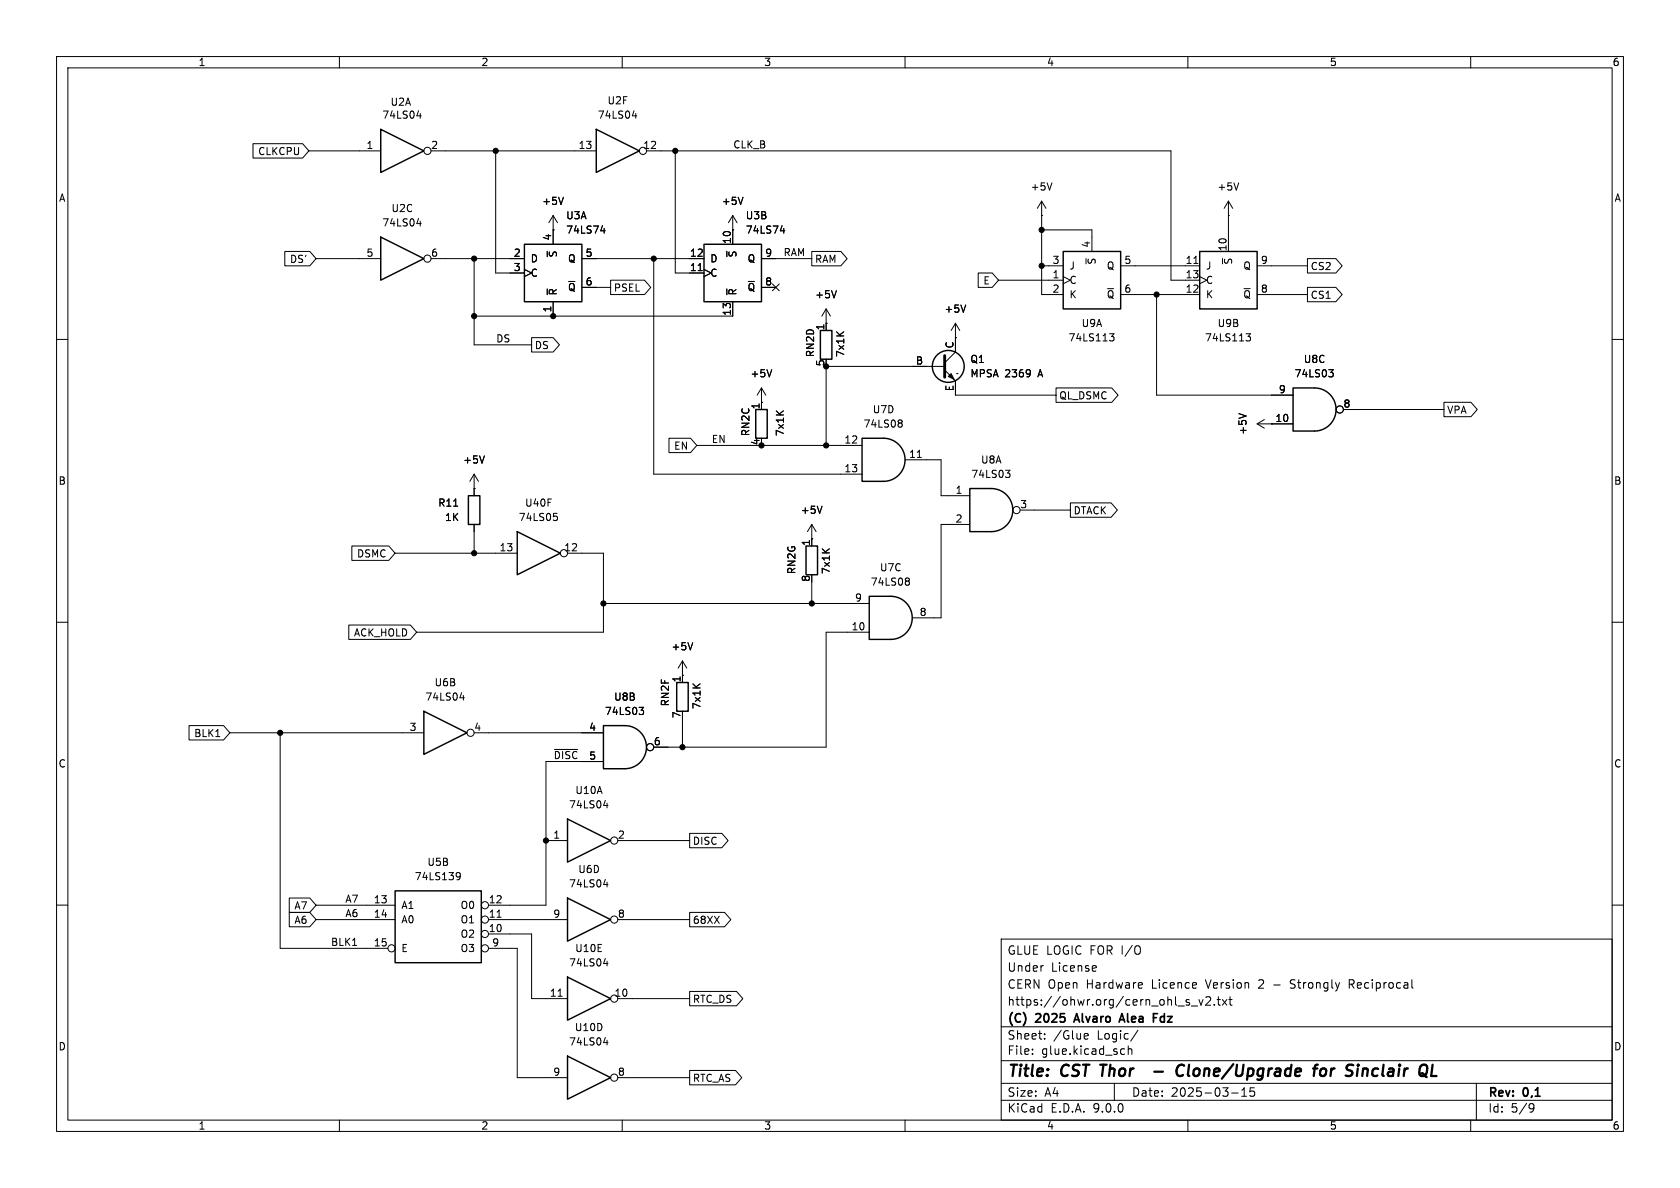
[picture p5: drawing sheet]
<svg xmlns="http://www.w3.org/2000/svg" width="297mm" height="210mm" viewBox="0 0 297 210" stroke-linecap="round" stroke-linejoin="round" font-family="sans-serif">
<g fill="none" stroke="#000" stroke-width=".18">
<path d="M10 10h277v190h-277zM12 12h273v186h-273zM60 10v2M110 10v2M160 10v2M210 10v2M260 10v2M44.7 25.4h8.8l1.1 1.3-1.1 1.2h-8.8zM54.6 26.7h12.7M73.7 39.5h.8M73.7 20.5h.8M74.3 20.1v.8"/>
<path d="M74.3 39.1v.8M76.2 26.7h29.2M87.6 26.7v21.6h5.1M97.8 38.1v5.1M97.8 38.1l-.8 1.3M97.8 38.1l.8 1.3M99.6 34.9l-.4 1.2M111.8 20.5h.8M112.4 20.1v.8M114.3 26.7h92.7v22.8h5.1M119.4 26.7v21.6h5.1M129.5 38.1v5.1"/>
<path d="M129.5 38.1l-.7 1.3M129.5 38.1l.8 1.3M131.4 34.9l-.5 1.2M184.1 38.1h.1M184.1 35.6v16.5h3.9M184.1 35.6l.8 1.2M184.1 35.6l-.7 1.2M186 32.3l-.5 1.3M217.2 38.1h.1M217.2 35.6v8.9M217.2 35.6l.7 1.2M217.2 35.6l-.8 1.2"/>
<path d="M219 32.3l-.4 1.3M50.4 44.4h4.4l1.1 1.3-1.1 1.3h-4.4zM55.9 45.7h11.4M76.2 45.7h16.5M83.8 45.7v15.3h10.2M92.7 47.6l1.3 .7-1.3 .6M94 59.7h3.8l1.1 1.3-1.1 1.2h-3.8zM96.7 51.1v1M97.8 40.6h.1M97.8 53.3v2.6M102.9 45.7h21.6M102.9 50.8h5"/>
<path d="M106.2 40.8h.8M106.8 40.4v.8M107.9 49.5h6l1.2 1.3-1.2 1.3h-6zM115.6 45.7v38.1h36.8M123.4 47.8h.8M124.5 47.6l1.2 .7-1.2 .6M128.5 51.1v1M129.5 40.6h.1M129.5 53.3v2.6h-45.7M134.6 45.7h8.9M134.6 50.8h2.6M136.6 50.2l1.2 1.2"/>
<path d="M137.8 50.2l-1.2 1.2M138 40.8h.7M138.6 40.4v.8M143.5 44.4h5.2l1.1 1.3-1.1 1.3h-5.2zM146 57.2h.1M146 54.6l.8 1.3M146 54.6l-.7 1.3M146 54.6v3.8M147.9 51.4l-.5 1.2M168.9 59.7h.1M168.9 57.2v5l-1.9 1.9M168.9 57.2l-.8 1.2"/>
<path d="M168.9 57.2l.8 1.2M170.7 53.9l-.4 1.3M172.9 48.3h2.5l1.1 1.2-1.1 1.3h-2.5zM176.5 49.5h11.5M184.1 47h3.9M184.1 40.6h8.9v3.9M188 48.9l1.2 .6-1.2 .7M196.2 59h.7l-.4 .5 .4 .1v.4l-.2 .3h-.4M198.1 47h14M198.1 52.1h14M204.5 52.1v17.8h24.1M211.1 46.6h.7"/>
<path d="M212.1 48.9l1.3 .6-1.3 .7M220.3 59h.8l-.5 .5 .4 .1 .1 .4-.3 .3h-.3M222.2 47h8.9M222.2 52.1h8.9M231.1 50.8h5.1l1.1 1.3-1.1 1.2h-5.1zM231.1 45.7h5.1l1.1 1.3-1.1 1.3h-5.1zM10 60h2M118.3 77.5h3.8l1.1 1.2-1.1 1.3h-3.8zM123.2 78.7h29.2M134.6 71.1h.1M134.6 68.6l.8 1.3M134.6 68.6l-.7 1.3"/>
<path d="M134.6 68.6v3.8M136.4 65.3l-.4 1.3M159 74.2h.3l.2 .3-.2 .3M159 74.8h.3M159.3 74.8l.2 .2v.3l-.1 .1-.4 .1M167 65.4l1.9 1.9v2.6h17.8M167 64.8h-21v13.9M169.2 66h.1M182.1 65.5v.8M182.1 65.9v.1M186.7 68.6h9.9l1.1 1.3-1.1 1.2h-9.9zM219 73.1l1.3 .4"/>
<path d="M222.2 74.9h6.4M222.2 74.9l1.3 .8M223.5 74.2l-1.3 .7M224.8 74.9h.1M234.9 65.3h.8l-.4 .5 .3 .2 .1 .4-.2 .2h-.4M237.5 72.4h17.8M255.3 71.1h4.8l1.1 1.3-1.1 1.3h-4.8zM285 60h2M62.2 96.5h6.5l1.1 1.3-1.1 1.3h-6.5zM69.8 97.8h21.6M80.2 89.5h.7M83.8 86.4h.1"/>
<path d="M83.8 83.8l-.7 1.3M83.8 83.8l.8 1.3M83.8 83.8v3.8M83.8 92.7v5.1M85.6 80.6l-.4 1.3M97.9 90.7h.6M98 91.2h.3l.2 .3v.4l-.5 .1M100.3 97.8h6.4v14h-33M143.5 95.3h.1M143.5 92.7v3.8M143.5 92.7l-.8 1.3M143.5 92.7l.8 1.3"/>
<path d="M145.3 89.5l-.4 1.2M160 81.3h6.4v6.3h5M162.2 80.9h.7M171.4 92.7h-5v16.5h-5.1M177.8 83.1h.7l-.4 .5 .4 .1v.5l-.2 .2h-.4M180.3 90.2h8.9M189.2 88.9h7.2l1.1 1.3-1.1 1.2h-7.2zM10 110h2M61.7 110.5h10.8l1.2 1.3-1.2 1.2h-10.8zM106.7 106.7h47M120.6 119.4h.1M120.6 116.8v3.9"/>
<path d="M120.6 116.8l-.7 1.3M120.6 116.8l.8 1.3M122.5 113.6l-.5 1.3M143.5 102.9v3.8M153.7 111.8h-7.7v20.3h-30.4M160.3 102.2h.2l.3 .2-.3 .3M160.3 102.7h.2M160.5 102.7l.3 .3v.2l-.2 .2h-.3M285 110h2M33.4 128.3h6.1l1.1 1.2-1.1 1.3h-6.1zM38.1 130.2h.8M40.6 129.5h34.3"/>
<path d="M49.5 129.5v38.1h19.1M81.3 123.3h.8M81.9 122.9v.9M83.8 129.5h22.9M98 132.5h4.1M106.7 134.6h-10.2v25.4h-10.1M113 125h.8l-.4 .5 .3 .1 .1 .5-.3 .2h-.3M120.6 127v5.1M51.1 158.7h3.7l1.1 1.3-1.1 1.3h-3.7zM80.8 154.3l.3-.1 .2 .2a.84 .84 0 0 1-.3 1.1h-.2M81.4 154.8l-.3 .2h-.3M96.5 148.6h3.8"/>
<path d="M106.7 156.4h.8M106.7 142.4h.8M107.3 142v.8M107.3 155.9v.9M109.2 148.6h12.7M121.9 147.3h5.7l1.1 1.3-1.1 1.3h-5.7zM10 160h2M51.1 161.3h3.7l1.1 1.3-1.1 1.2h-3.7zM55.9 162.6h13.9M55.9 160h13.9M62.3 167.1h.8M86.4 165.1h7.6v11.4h6.3"/>
<path d="M86.4 167.6h5v22.9h8.9M86.4 162.6h13.9M87.9 162.1h.7M98.7 176.1h.7M106.7 170.3h.8M107.3 169.9v.9M109.2 176.5h12.7M109.2 162.6h12.7M121.9 175.3h8.3l1.1 1.2-1.1 1.3h-8.3zM121.9 161.3h6.2l1.1 1.3-1.1 1.2h-6.2zM177 166h108v32h-108zM184.3 170.7h.2"/>
<path d="M193.6 170.7l.2 .4-.7 .1M193.7 171.6l-.1 .1M201.7 173.7l.3 .4-.8 .1M201.9 174.6l-.2 .1M209.9 177.2l.3 .1 .1 .2-.2 .2h-.3M209.9 176.7l.3 .1M210.6 177.8h1.1M212 176.7l.3 1 .4-1M213.2 176.3l.5-.1 .3 .1v.3l-.9 1.1h.9M214.7 177.6v.1M215.2 176.7h.5M215.4 176.2v1.3l.3 .2"/>
<path d="M216.1 176.7l.8 1M216.9 176.7l-.8 1M217.2 176.7h.6M217.5 176.2v1.3l.3 .2M228.1 174.6l.2 .1M228.2 173.3l-.1 .2 .1 .3M238.5 174h.6M239.1 173.2h-.6v1.5M249.7 174.6l.1 .1M285 160h2M60 198v2M106.7 184.3h.8"/>
<path d="M107.3 183.9v.8M109.2 190.5h12.7M110 198v2M121.9 189.2h8.1l1.1 1.3-1.1 1.3h-8.1zM160 198v2M177 194.5h108M177 191.5h108M177 187.5h108M177 181.5h108M182.5 186.3v.1M182.5 185.5v.1M184.7 183.6v.1"/>
<path d="M184.7 182.8v.1M191.7 183.6h.6M191.7 182.8l.5-.1 .2 .4-.7 .1M197 191.5v3M198.4 185.4l.4 .1M198.8 186.3l-.4 .1M199.5 185.5l.2-.1 .3 .1 .1 .9M199.5 184.9v1.5M201.2 182.1l-1.3 2M210 198v2M217.7 193.2h1.2M219.5 193.8h.9"/>
<path d="M219.5 192.7l.5-.4v1.5M221 192.3v.7l.2-.1h.5l.1 .6-.3 .3-.5-.1M260 198v2M261 191.5v6.5M271.2 195.4a1 1 0 0 1-.5 1.2h-.2M271.2 195.7l-.3 .3h-.3"/>
<circle cx="75.6" cy="26.7" r=".63"/>
<circle cx="113.7" cy="26.7" r=".63"/>
<circle cx="75.6" cy="45.7" r=".63"/>
<circle cx="236.9" cy="72.4" r=".63"/>
<circle cx="99.7" cy="97.8" r=".63"/>
<circle cx="179.7" cy="90.2" r=".63"/>
<circle cx="83.2" cy="129.5" r=".63"/>
<circle cx="114.9" cy="132.1" r=".63"/>
<circle cx="108.6" cy="148.6" r=".63"/>
<circle cx="69.2" cy="167.6" r=".63"/>
<circle cx="85.7" cy="160" r=".63"/>
<circle cx="85.7" cy="162.6" r=".63"/>
<circle cx="85.7" cy="165.1" r=".63"/>
<circle cx="85.7" cy="167.6" r=".63"/>
<circle cx="108.6" cy="162.6" r=".63"/>
<circle cx="108.6" cy="176.5" r=".63"/>
<circle cx="108.6" cy="190.5" r=".63"/>
</g>
<path d="M204.1 189.4h1.5M209.3 188.4a.88 .88 0 0 0-1 0 .88 .88 0 0 0-.3 1 .69 .69 0 0 0 .3 .7 .69 .69 0 0 0 .8-.1M210.2 188.2l-.2 1.7 .3 .3M232.1 188.9h.8M233 188.2l-.4 .1-.1 .2-.2 1.7M233.5 189.1a.52 .52 0 0 1 .6-.2 .52 .52 0 0 1 .4 .4l-.1 .5a.55 .55 0 0 1-.5 .4 .55 .55 0 0 1-.6-.4zM235.4 188.9l-.2 1.3M235.8 188.9l-.5 .4M241.3 188.9l.4 .1 .1 .2-.1 1" fill="none" stroke="#000" stroke-width=".4"/>
<path d="M190.3 179.2l-.5 1.5M203.9 179.9h.5M203.9 179.2h.7M205.2 179.8v.7M190 180.3h.7M197.8 180.7l.5-1.5 .5 1.5M198 180.3h.7" fill="none" stroke="#000" stroke-width=".3"/>
<g fill="none" stroke="#000" stroke-width=".25">
<path d="M67.3 22.9l7.6 3.8-7.6 3.8zM105.4 22.9l7.6 3.8-7.6 3.8zM67.3 41.9l7.6 3.8-7.6 3.8zM92.7 43.2h10.2v10.1h-10.2zM124.5 43.2h10.1v10.1h-10.1zM145 58.4h2.1v5.1h-2.1zM188 44.5h10.1v10.1h-10.1zM212.1 44.5h10.1v10.1h-10.1zM133.6 72.4h2v5.1h-2zM152.4 77.5h3.8a3.8 3.8 0 0 1 3.8 3.8 3.8 3.8 0 0 1-3.8 3.8h-3.8zM228.6 68.6h3.8a3.8 3.8 0 0 1 3.8 3.8 3.8 3.8 0 0 1-3.8 3.8h-3.8zM82.8 87.6h2v5.1h-2z"/>
<path d="M91.4 94l7.7 3.8-7.7 3.8zM142.5 96.5h2v5.1h-2zM171.4 86.4h3.9a3.8 3.8 0 0 1 3.8 3.8 3.8 3.8 0 0 1-3.8 3.8h-3.9zM153.7 105.4h3.8a3.8 3.8 0 0 1 3.8 3.8 3.8 3.8 0 0 1-3.8 3.8h-3.8zM74.9 125.7l7.6 3.8-7.6 3.9zM106.7 128.3h3.8a3.8 3.8 0 0 1 3.8 3.8 3.8 3.8 0 0 1-3.8 3.8h-3.8zM119.6 120.7h2.1v5h-2.1zM69.8 157.5h15.3v12.7h-15.3zM100.3 158.8l7.6 3.8-7.6 3.8zM100.3 144.8l7.6 3.8-7.6 3.8zM100.3 172.7l7.6 3.8-7.6 3.8zM100.3 186.7l7.6 3.8-7.6 3.8z"/>
<circle cx="167.6" cy="64.8" r="2.82"/>
</g>
<path d="M167 62.9v3.8" fill="none" stroke="#000" stroke-width=".51"/>
<g fill="#000" stroke="#000" stroke-width=".18">
<path d="M167.6 66.5l.5-.5 .6 1.1z"/>
<circle cx="87.6" cy="26.7" r=".46"/>
<circle cx="119.4" cy="26.7" r=".46"/>
<circle cx="83.8" cy="45.7" r=".46"/>
<circle cx="83.8" cy="55.9" r=".46"/>
<circle cx="97.8" cy="55.9" r=".46"/>
<circle cx="115.6" cy="45.7" r=".46"/>
<circle cx="184.1" cy="40.6" r=".46"/>
<circle cx="184.1" cy="47" r=".46"/>
<circle cx="204.5" cy="52.1" r=".46"/>
<circle cx="134.6" cy="78.7" r=".46"/>
<circle cx="146" cy="78.7" r=".46"/>
<circle cx="146" cy="64.8" r=".46"/>
<circle cx="83.8" cy="97.8" r=".46"/>
<circle cx="106.7" cy="106.7" r=".46"/>
<circle cx="143.5" cy="106.7" r=".46"/>
<circle cx="49.5" cy="129.5" r=".46"/>
<circle cx="120.6" cy="132.1" r=".46"/>
<circle cx="96.5" cy="148.6" r=".46"/>
</g>
<g font-size="2.8">
<text x="178" y="190.9">Title:</text>
<text x="187.7" y="190.9">CST Thor</text>
<text x="211.2" y="190.9">Clone/Upgrade</text>
<text x="236.3" y="190.9">for</text>
<text x="242.8" y="190.9">Sinclair</text>
</g>
<g font-size="2.1">
<text x="178" y="172">Under</text>
<text x="178" y="169">GLUE LOGIC FOR I/O</text>
<text x="185.8" y="172">License</text>
<text x="178" y="178">https://ohwr.org/cern_ohl_s_v2.txt</text>
<text x="178" y="175">CERN Open</text>
<text x="192.1" y="175">Hardware</text>
<text x="203.8" y="175">Licence</text>
<text x="213.5" y="175">Version</text>
<text x="222.9" y="175">2</text>
<text x="225.7" y="175">-</text>
<text x="228.8" y="175">Strongly</text>
<text x="239.3" y="175">Reciprocal</text>
<text x="178" y="184">Sheet:</text>
<text x="178" y="181.2">(C)</text>
<text x="183.2" y="181.2">2025</text>
<text x="186.2" y="184">/Glue</text>
<text x="190.7" y="181.2">Alvaro</text>
<text x="194" y="184">Logic/</text>
<text x="199.3" y="181.2">Alea</text>
<text x="205.8" y="181.2">Fdz</text>
<text x="178" y="186.7">File:</text>
<text x="184.1" y="186.7">glue.kicad_sch</text>
<text x="178" y="196.9">KiCad</text>
<text x="178" y="194.1">Size:</text>
<text x="184.7" y="194.1">A4</text>
<text x="185.7" y="196.9">E.D.A.</text>
<text x="193.3" y="196.9">9.0.0</text>
<text x="200" y="194.1">Date:</text>
<text x="207" y="194.1">2025-03-15</text>
<text x="263" y="194.3">Rev:</text>
<text x="263" y="196.9">Id:</text>
<text x="267.1" y="196.9">5/9</text>
<text x="269.4" y="194.3">0,1</text>
</g>
<g font-size="1.8">
<text x="35" y="11.9">1</text>
<text x="85" y="11.9">2</text>
<text x="135" y="11.9">3</text>
<text x="185" y="11.9">4</text>
<text x="235" y="11.9">5</text>
<text x="285" y="11.9">6</text>
<text x="67.5" y="21.2">74LS04</text>
<text x="69" y="18.9">U2A</text>
<text x="105.6" y="21.2">74LS04</text>
<text x="107.3" y="18.6">U2F</text>
<text x="45.5" y="27.6">CLKCPU</text>
<text x="64.7" y="26.4">1</text>
<text x="76.1" y="26.4">2</text>
<text x="102.2" y="26.4">13</text>
<text x="113.6" y="26.4">12</text>
<text x="129.5" y="26.3">CLK_B</text>
<text x="10.3" y="35.9">A</text>
<text x="182.1" y="33.9">+5V</text>
<text x="215.1" y="33.9">+5V</text>
<text x="285.3" y="35.9">A</text>
<text x="67.5" y="40.2">74LS04</text>
<text x="69.1" y="37.7">U2C</text>
<text x="95.8" y="36.4">+5V</text>
<text x="100" y="39">U3A</text>
<text x="100" y="41.5">74LS74</text>
<text x="127.5" y="36.4">+5V</text>
<text x="131.7" y="39">U3B</text>
<text x="131.7" y="41.5">74LS74</text>
<text x="51.2" y="46.7">DS'</text>
<text x="64.7" y="45.5">5</text>
<text x="76.1" y="45.5">6</text>
<text x="90.7" y="45.5">2</text>
<text x="93.7" y="46.6">D</text>
<text x="97.5" y="42.6" transform="rotate(-90 97.5 42.6)">4</text>
<text x="98.7" y="45.6" transform="rotate(-90 98.7 45.6)">~{S}</text>
<text x="100.3" y="46.6">Q</text>
<text x="103.4" y="45.5">5</text>
<text x="121.9" y="45.5">12</text>
<text x="125.5" y="46.6">D</text>
<text x="129.3" y="43.2" transform="rotate(-90 129.3 43.2)">10</text>
<text x="130.4" y="45.6" transform="rotate(-90 130.4 45.6)">~{S}</text>
<text x="132.1" y="46.6">Q</text>
<text x="135.2" y="45.5">9</text>
<text x="138.4" y="45.4">RAM</text>
<text x="144" y="46.7">RAM</text>
<text x="186" y="46.7">3</text>
<text x="189" y="47.9">J</text>
<text x="192.8" y="43.9" transform="rotate(-90 192.8 43.9)">4</text>
<text x="193.9" y="46.9" transform="rotate(-90 193.9 46.9)">~{S}</text>
<text x="195.6" y="47.9">Q</text>
<text x="198.7" y="46.7">5</text>
<text x="209.5" y="46.7">11</text>
<text x="213.1" y="47.9">J</text>
<text x="216.9" y="44.5" transform="rotate(-90 216.9 44.5)">10</text>
<text x="218" y="46.9" transform="rotate(-90 218 46.9)">~{S}</text>
<text x="219.7" y="47.9">Q</text>
<text x="222.8" y="46.7">9</text>
<text x="231.6" y="47.9">CS2</text>
<text x="90.7" y="48">3</text>
<text x="93.7" y="49.1">C</text>
<text x="98.7" y="52.3" transform="rotate(-90 98.7 52.3)">~{R}</text>
<text x="100.3" y="51.7">~{Q}</text>
<text x="103.4" y="50.5">6</text>
<text x="108.4" y="51.8">PSEL</text>
<text x="121.9" y="48">11</text>
<text x="125.5" y="49.1">C</text>
<text x="130.4" y="52.3" transform="rotate(-90 130.4 52.3)">~{R}</text>
<text x="132.1" y="51.7">~{Q}</text>
<text x="135.2" y="50.5">8</text>
<text x="144" y="52.9">+5V</text>
<text x="173.7" y="50.5">E</text>
<text x="186" y="49.3">1</text>
<text x="186" y="51.8">2</text>
<text x="189" y="50.4">C</text>
<text x="189" y="52.9">K</text>
<text x="195.6" y="52.9">~{Q}</text>
<text x="198.7" y="51.8">6</text>
<text x="209.5" y="49.3">13</text>
<text x="209.5" y="51.8">12</text>
<text x="213.1" y="50.4">C</text>
<text x="213.1" y="52.9">K</text>
<text x="219.7" y="52.9">~{Q}</text>
<text x="222.8" y="51.8">8</text>
<text x="231.6" y="53">CS1</text>
<text x="97.5" y="55.3" transform="rotate(-90 97.5 55.3)">1</text>
<text x="129.3" y="55.9" transform="rotate(-90 129.3 55.9)">13</text>
<text x="145.8" y="58.5" transform="rotate(-90 145.8 58.5)">1</text>
<text x="166.9" y="55.5">+5V</text>
<text x="191.1" y="58">U9A</text>
<text x="215.2" y="58">U9B</text>
<text x="87.6" y="60.6">DS</text>
<text x="94.5" y="61.9">DS</text>
<text x="144.1" y="63.2" transform="rotate(-90 144.1 63.2)">RN2D</text>
<text x="145.8" y="64.8" transform="rotate(-90 145.8 64.8)">5</text>
<text x="149.5" y="63.2" transform="rotate(-90 149.5 63.2)">7x1K</text>
<text x="161.8" y="64.5">B</text>
<text x="168.7" y="61.7" transform="rotate(-90 168.7 61.7)">C</text>
<text x="171.5" y="64.4">Q1</text>
<text x="188.8" y="60.6">74LS113</text>
<text x="212.9" y="60.6">74LS113</text>
<text x="230.4" y="64.4">U8C</text>
<text x="132.6" y="66.9">+5V</text>
<text x="168.7" y="69.3" transform="rotate(-90 168.7 69.3)">E</text>
<text x="171.5" y="66.9">MPSA 2369</text>
<text x="183.7" y="66.9">A</text>
<text x="187.2" y="70.8">QL_DSMC</text>
<text x="226" y="69.6">9</text>
<text x="228.8" y="66.9">74LS03</text>
<text x="132.7" y="77.2" transform="rotate(-90 132.7 77.2)">RN2C</text>
<text x="134.4" y="72.5" transform="rotate(-90 134.4 72.5)">1</text>
<text x="138.8" y="77.2" transform="rotate(-90 138.8 77.2)">7x1K</text>
<text x="152.6" y="75.8">74LS08</text>
<text x="154.2" y="73.3">U7D</text>
<text x="220.6" y="77" transform="rotate(-90 220.6 77)">+5V</text>
<text x="225.4" y="74.7">10</text>
<text x="237.4" y="72.1">8</text>
<text x="255.7" y="73.3">VPA</text>
<text x="81.8" y="82.1">+5V</text>
<text x="119.1" y="79.7">EN</text>
<text x="125.7" y="78.4">EN</text>
<text x="134.4" y="78.8" transform="rotate(-90 134.4 78.8)">4</text>
<text x="149.2" y="78.5">12</text>
<text x="149.2" y="83.6">13</text>
<text x="160.6" y="81">11</text>
<text x="173.3" y="82.1">U8A</text>
<text x="10.3" y="85.9">B</text>
<text x="77.4" y="89.8">R11</text>
<text x="92.7" y="89.8">U40F</text>
<text x="168.8" y="87.4">1</text>
<text x="171.6" y="84.7">74LS03</text>
<text x="180.3" y="89.9">3</text>
<text x="285.3" y="85.9">B</text>
<text x="78.6" y="92.3">1K</text>
<text x="91.6" y="92.3">74LS05</text>
<text x="141.5" y="91">+5V</text>
<text x="168.8" y="92.5">2</text>
<text x="189.7" y="91.1">DTACK</text>
<text x="63" y="98.7">DSMC</text>
<text x="88.2" y="97.5">13</text>
<text x="99.7" y="97.5">12</text>
<text x="140.8" y="101.6" transform="rotate(-90 140.8 101.6)">RN2G</text>
<text x="143.3" y="96.6" transform="rotate(-90 143.3 96.6)">1</text>
<text x="146.9" y="101.6" transform="rotate(-90 146.9 101.6)">7x1K</text>
<text x="155.5" y="101.2">U7C</text>
<text x="143.3" y="102.9" transform="rotate(-90 143.3 102.9)">8</text>
<text x="151.1" y="106.4">9</text>
<text x="153.8" y="103.7">74LS08</text>
<text x="62.5" y="112.7">ACK_HOLD</text>
<text x="150.5" y="111.5">10</text>
<text x="162.5" y="109">8</text>
<text x="118.6" y="115.2">+5V</text>
<text x="75.1" y="124.1">74LS04</text>
<text x="76.7" y="121.5">U6B</text>
<text x="108.5" y="124.1">U8B</text>
<text x="118.5" y="125" transform="rotate(-90 118.5 125)">RN2F</text>
<text x="120.4" y="120.7" transform="rotate(-90 120.4 120.7)">1</text>
<text x="124.1" y="125.5" transform="rotate(-90 124.1 125.5)">7x1K</text>
<text x="34.2" y="130.5">BLK1</text>
<text x="72.3" y="129.3">3</text>
<text x="83.7" y="129.3">4</text>
<text x="104.1" y="129.3">4</text>
<text x="106.8" y="126.6">74LS03</text>
<text x="115.5" y="131.8">6</text>
<text x="120.4" y="127.1" transform="rotate(-90 120.4 127.1)">7</text>
<text x="10.3" y="135.9">C</text>
<text x="97.8" y="134.3">~{DISC}5</text>
<text x="104.1" y="134.4">5</text>
<text x="285.3" y="135.9">C</text>
<text x="100.5" y="143.1">74LS04</text>
<text x="101.6" y="140.6">U10A</text>
<text x="97.7" y="148.3">1</text>
<text x="109.1" y="148.3">2</text>
<text x="122.4" y="149.5">DISC</text>
<text x="73.2" y="155.8">74LS139</text>
<text x="75.5" y="153.3">U5B</text>
<text x="102.1" y="154.5">U6D</text>
<text x="51.9" y="161">A7</text>
<text x="61" y="159.7">A7</text>
<text x="66" y="159.8">13</text>
<text x="70.9" y="160.9">A1</text>
<text x="81.3" y="160.9">O0</text>
<text x="86.3" y="159.8">12</text>
<text x="100.5" y="157.1">74LS04</text>
<text x="51.9" y="163.5">A6</text>
<text x="58.4" y="167.3">BLK1</text>
<text x="61" y="162.2">A6</text>
<text x="66" y="162.3">14</text>
<text x="66" y="167.4">15</text>
<text x="70.9" y="163.4">A0</text>
<text x="81.3" y="163.4">O1</text>
<text x="81.3" y="166">O2</text>
<text x="86.3" y="162.3">11</text>
<text x="86.3" y="164.8">10</text>
<text x="86.9" y="167.4">9</text>
<text x="97.7" y="162.3">9</text>
<text x="109.1" y="162.3">8</text>
<text x="122.4" y="163.5">68XX</text>
<text x="70.9" y="168.5">E</text>
<text x="81.3" y="168.5">O3</text>
<text x="100.5" y="171">74LS04</text>
<text x="101.6" y="168.5">U10E</text>
<text x="97.1" y="176.3">11</text>
<text x="108.5" y="176.3">10</text>
<text x="122.4" y="177.5">RTC_DS</text>
<text x="10.3" y="185.9">D</text>
<text x="100.5" y="185">74LS04</text>
<text x="101.5" y="182.5">U10D</text>
<text x="285.3" y="185.9">D</text>
<text x="97.7" y="190.2">9</text>
<text x="109.1" y="190.2">8</text>
<text x="122.4" y="191.5">RTC_AS</text>
<text x="35" y="199.9">1</text>
<text x="85" y="199.9">2</text>
<text x="135" y="199.9">3</text>
<text x="185" y="199.9">4</text>
<text x="235" y="199.9">5</text>
<text x="285" y="199.9">6</text>
</g>
</svg>
